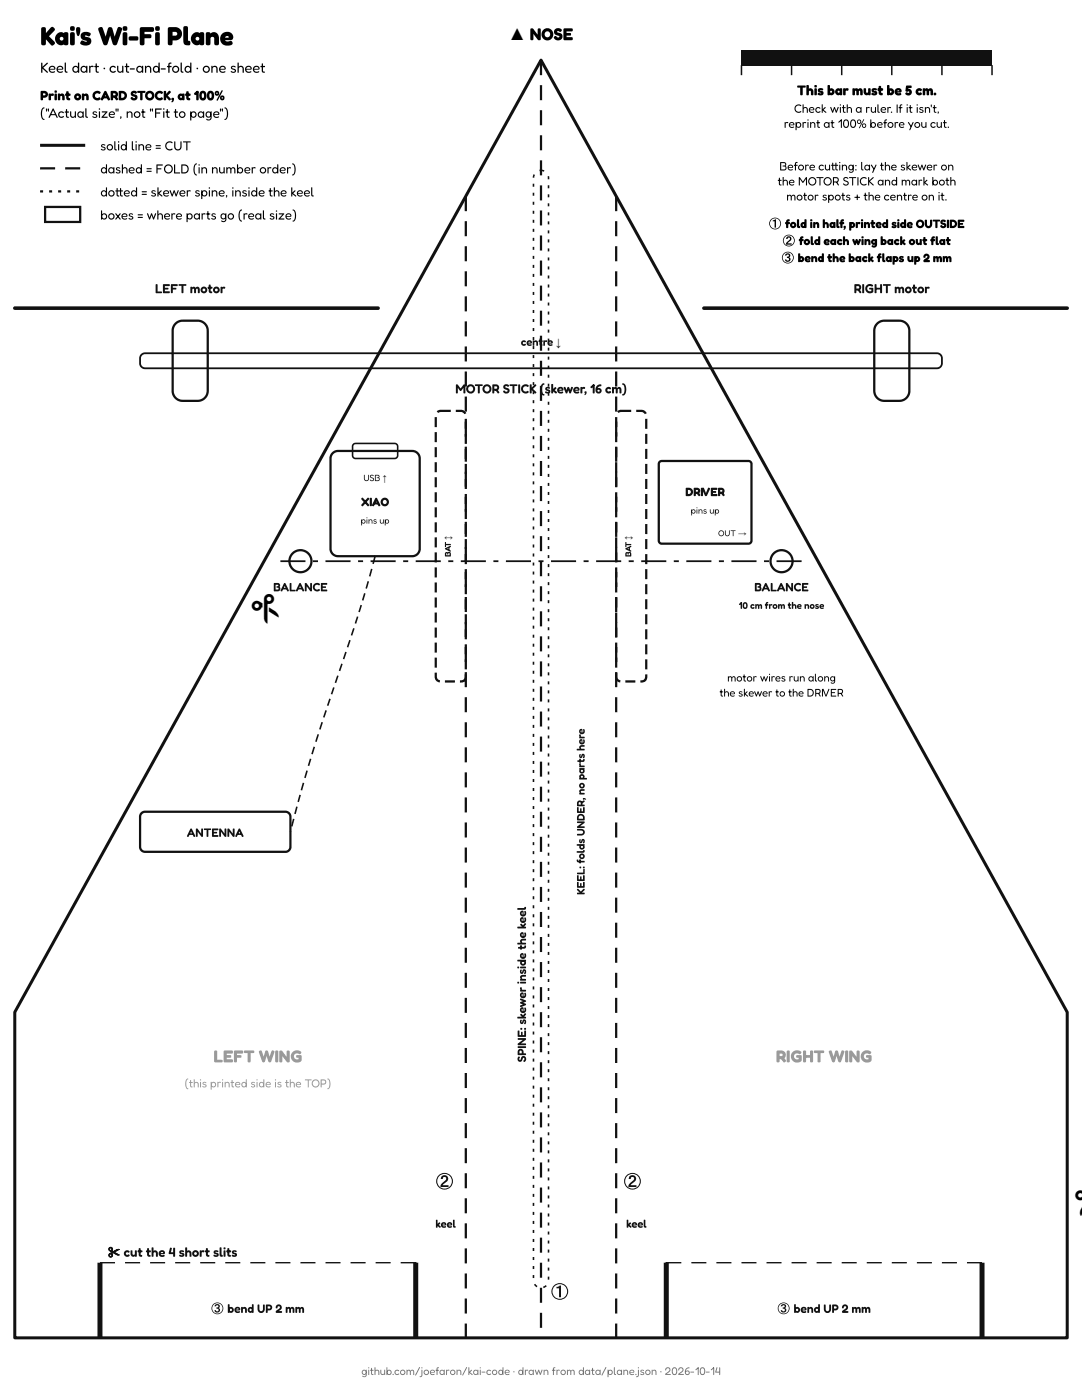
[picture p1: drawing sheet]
<svg xmlns="http://www.w3.org/2000/svg" width="216mm" height="279mm" viewBox="0 0 216 279" stroke-linecap="round" stroke-linejoin="round" font-family="sans-serif">
<path d="M8 29h9" fill="none" stroke="#111" stroke-width=".6"/>
<g fill="#111">
<path d="M8 33.4h3v.4h-3zM13 33.4h3v.4h-3z"/>
<path d="M8 38h.6v.4h-.6zM9.8 38h.6v.4h-.6zM11.6 38h.6v.4h-.6zM13.4 38h.6v.4h-.6zM15.2 38h.6v.4h-.6z"/>
</g>
<path d="M9 41.3h7v3h-7z" fill="none" stroke="#111" stroke-width=".45"/>
<path d="M147.9 10h50v3h-50z" fill="#111"/>
<path d="M147.9 13v2M157.9 13v2M167.9 13v2M177.9 13v2M187.9 13v2M197.9 13v2" fill="none" stroke="#111" stroke-width=".3"/>
<path d="M107.9 12l105 190v65h-209.9v-65z" fill="none" stroke="#111" stroke-width=".6"/>
<path d="M20 252v15M83 252v15M132.9 252v15M195.9 252v15" fill="none" stroke="#111" stroke-width="1" stroke-linecap="butt"/>
<g fill="#111">
<path d="M107.7 12h.5v3h-.5zM107.7 17h.5v3h-.5zM107.7 22h.5v3h-.5zM107.7 27h.5v3h-.5zM107.7 32h.5v3h-.5zM107.7 37h.5v3h-.5zM107.7 42h.5v3h-.5zM107.7 47h.5v3h-.5zM107.7 52h.5v3h-.5zM107.7 57h.5v3h-.5zM107.7 62h.5v3h-.5zM107.7 67h.5v3h-.5zM107.7 72h.5v3h-.5zM107.7 77h.5v3h-.5zM107.7 82h.5v3h-.5zM107.7 87h.5v3h-.5zM107.7 92h.5v3h-.5zM107.7 97h.5v3h-.5zM107.7 102h.5v3h-.5zM107.7 107h.5v3h-.5zM107.7 112h.5v3h-.5zM107.7 117h.5v3h-.5zM107.7 122h.5v3h-.5zM107.7 127h.5v3h-.5zM107.7 132h.5v3h-.5zM107.7 137h.5v3h-.5zM107.7 142h.5v3h-.5zM107.7 147h.5v3h-.5zM107.7 152h.5v3h-.5zM107.7 157h.5v3h-.5zM107.7 162h.5v3h-.5zM107.7 167h.5v3h-.5zM107.7 172h.5v3h-.5zM107.7 177h.5v3h-.5zM107.7 182h.5v3h-.5zM107.7 187h.5v3h-.5zM107.7 192h.5v3h-.5zM107.7 197h.5v3h-.5zM107.7 202h.5v3h-.5zM107.7 207h.5v3h-.5zM107.7 212h.5v3h-.5zM107.7 217h.5v3h-.5zM107.7 222h.5v3h-.5zM107.7 227h.5v3h-.5zM107.7 232h.5v3h-.5zM107.7 237h.5v3h-.5zM107.7 242h.5v3h-.5zM107.7 247h.5v3h-.5zM107.7 252h.5v3h-.5zM107.7 257h.5v3h-.5zM107.7 262h.5v3h-.5z"/>
<path d="M92.7 39.1h.5v3h-.5zM92.7 44.1h.5v3h-.5zM92.7 49.1h.5v3h-.5zM92.7 54.1h.5v3h-.5zM92.7 59.1h.5v3h-.5zM92.7 64.1h.5v3h-.5zM92.7 69.1h.5v3h-.5zM92.7 74.1h.5v3h-.5zM92.7 79.1h.5v3h-.5zM92.7 84.1h.5v3h-.5zM92.7 89.1h.5v3h-.5zM92.7 94.1h.5v3h-.5zM92.7 99.1h.5v3h-.5zM92.7 104.1h.5v3h-.5zM92.7 109.1h.5v3h-.5zM92.7 114.1h.5v3h-.5zM92.7 119.1h.5v3h-.5zM92.7 124.1h.5v3h-.5zM92.7 129.1h.5v3h-.5zM92.7 134.1h.5v3h-.5zM92.7 139.1h.5v3h-.5zM92.7 144.1h.5v3h-.5zM92.7 149.1h.5v3h-.5zM92.7 154.1h.5v3h-.5zM92.7 159.1h.5v3h-.5zM92.7 164.1h.5v3h-.5zM92.7 169.1h.5v3h-.5zM92.7 174.1h.5v3h-.5zM92.7 179.1h.5v3h-.5zM92.7 184.1h.5v3h-.5zM92.7 189.1h.5v3h-.5zM92.7 194.1h.5v3h-.5zM92.7 199.1h.5v3h-.5zM92.7 204.1h.5v3h-.5zM92.7 209.1h.5v3h-.5zM92.7 214.1h.5v3h-.5zM92.7 219.1h.5v3h-.5zM92.7 224.1h.5v3h-.5zM92.7 229.1h.5v3h-.5zM92.7 234.1h.5v3h-.5zM92.7 239.1h.5v3h-.5zM92.7 244.1h.5v3h-.5zM92.7 249.1h.5v3h-.5zM92.7 254.1h.5v3h-.5zM92.7 259.1h.5v3h-.5zM92.7 264.1h.5v2.9h-.5z"/>
<path d="M122.7 39.1h.5v3h-.5zM122.7 44.1h.5v3h-.5zM122.7 49.1h.5v3h-.5zM122.7 54.1h.5v3h-.5zM122.7 59.1h.5v3h-.5zM122.7 64.1h.5v3h-.5zM122.7 69.1h.5v3h-.5zM122.7 74.1h.5v3h-.5zM122.7 79.1h.5v3h-.5zM122.7 84.1h.5v3h-.5zM122.7 89.1h.5v3h-.5zM122.7 94.1h.5v3h-.5zM122.7 99.1h.5v3h-.5zM122.7 104.1h.5v3h-.5zM122.7 109.1h.5v3h-.5zM122.7 114.1h.5v3h-.5zM122.7 119.1h.5v3h-.5zM122.7 124.1h.5v3h-.5zM122.7 129.1h.5v3h-.5zM122.7 134.1h.5v3h-.5zM122.7 139.1h.5v3h-.5zM122.7 144.1h.5v3h-.5zM122.7 149.1h.5v3h-.5zM122.7 154.1h.5v3h-.5zM122.7 159.1h.5v3h-.5zM122.7 164.1h.5v3h-.5zM122.7 169.1h.5v3h-.5zM122.7 174.1h.5v3h-.5zM122.7 179.1h.5v3h-.5zM122.7 184.1h.5v3h-.5zM122.7 189.1h.5v3h-.5zM122.7 194.1h.5v3h-.5zM122.7 199.1h.5v3h-.5zM122.7 204.1h.5v3h-.5zM122.7 209.1h.5v3h-.5zM122.7 214.1h.5v3h-.5zM122.7 219.1h.5v3h-.5zM122.7 224.1h.5v3h-.5zM122.7 229.1h.5v3h-.5zM122.7 234.1h.5v3h-.5zM122.7 239.1h.5v3h-.5zM122.7 244.1h.5v3h-.5zM122.7 249.1h.5v3h-.5zM122.7 254.1h.5v3h-.5zM122.7 259.1h.5v3h-.5zM122.7 264.1h.5v2.9h-.5z"/>
<path d="M109.3 35.2l.3-.1v.7h-.3zM109.3 37h.3v.6h-.3zM109.3 38.8h.3v.6h-.3zM109.3 40.6h.3v.6h-.3zM109.3 42.4h.3v.6h-.3zM109.3 44.2h.3v.6h-.3zM109.3 46h.3v.6h-.3zM109.3 47.8h.3v.6h-.3zM109.3 49.6h.3v.6h-.3zM109.3 51.4h.3v.6h-.3zM109.3 53.2h.3v.6h-.3zM109.3 55h.3v.6h-.3zM109.3 56.8h.3v.6h-.3zM109.3 58.6h.3v.6h-.3zM109.3 60.4h.3v.6h-.3zM109.3 62.2h.3v.6h-.3zM109.3 64h.3v.6h-.3zM109.3 65.8h.3v.6h-.3zM109.3 67.6h.3v.6h-.3zM109.3 69.4h.3v.6h-.3zM109.3 71.2h.3v.6h-.3zM109.3 73h.3v.6h-.3zM109.3 74.8h.3v.6h-.3zM109.3 76.6h.3v.6h-.3zM109.3 78.4h.3v.6h-.3zM109.3 80.2h.3v.6h-.3zM109.3 82h.3v.6h-.3zM109.3 83.8h.3v.6h-.3zM109.3 85.6h.3v.6h-.3zM109.3 87.4h.3v.6h-.3zM109.3 89.2h.3v.6h-.3zM109.3 91h.3v.6h-.3zM109.3 92.8h.3v.6h-.3zM109.3 94.6h.3v.6h-.3zM109.3 96.4h.3v.6h-.3zM109.3 98.2h.3v.6h-.3zM109.3 100h.3v.6h-.3zM109.3 101.8h.3v.6h-.3zM109.3 103.6h.3v.6h-.3zM109.3 105.4h.3v.6h-.3zM109.3 107.2h.3v.6h-.3zM109.3 109h.3v.6h-.3zM109.3 110.8h.3v.6h-.3zM109.3 112.6h.3v.6h-.3zM109.3 114.4h.3v.6h-.3zM109.3 116.2h.3v.6h-.3zM109.3 118h.3v.6h-.3zM109.3 119.8h.3v.6h-.3zM109.3 121.6h.3v.6h-.3zM109.3 123.4h.3v.6h-.3zM109.3 125.2h.3v.6h-.3zM109.3 127h.3v.6h-.3zM109.3 128.8h.3v.6h-.3zM109.3 130.6h.3v.6h-.3zM109.3 132.4h.3v.6h-.3zM109.3 134.2h.3v.6h-.3zM109.3 136h.3v.6h-.3zM109.3 137.8h.3v.6h-.3zM109.3 139.6h.3v.6h-.3zM109.3 141.4h.3v.6h-.3zM109.3 143.2h.3v.6h-.3zM109.3 145h.3v.6h-.3zM109.3 146.8h.3v.6h-.3zM109.3 148.6h.3v.6h-.3zM109.3 150.4h.3v.6h-.3zM109.3 152.2h.3v.6h-.3zM109.3 154h.3v.6h-.3zM109.3 155.8h.3v.6h-.3zM109.3 157.6h.3v.6h-.3zM109.3 159.4h.3v.6h-.3zM109.3 161.2h.3v.6h-.3zM109.3 163h.3v.6h-.3zM109.3 164.8h.3v.6h-.3zM109.3 166.6h.3v.6h-.3zM109.3 168.4h.3v.6h-.3zM109.3 170.2h.3v.6h-.3zM109.3 172h.3v.6h-.3zM109.3 173.8h.3v.6h-.3zM109.3 175.6h.3v.6h-.3zM109.3 177.4h.3v.6h-.3zM109.3 179.2h.3v.6h-.3zM109.3 181h.3v.6h-.3zM109.3 182.8h.3v.6h-.3zM109.3 184.6h.3v.6h-.3zM109.3 186.4h.3v.6h-.3zM109.3 188.2h.3v.6h-.3zM109.3 190h.3v.6h-.3zM109.3 191.8h.3v.6h-.3zM109.3 193.6h.3v.6h-.3zM109.3 195.4h.3v.6h-.3zM109.3 197.2h.3v.6h-.3zM109.3 199h.3v.6h-.3zM109.3 200.8h.3v.6h-.3zM109.3 202.6h.3v.6h-.3zM109.3 204.4h.3v.6h-.3zM109.3 206.2h.3v.6h-.3zM109.3 208h.3v.6h-.3zM109.3 209.8h.3v.6h-.3zM109.3 211.6h.3v.6h-.3zM109.3 213.4h.3v.6h-.3zM109.3 215.2h.3v.6h-.3zM109.3 217h.3v.6h-.3zM109.3 218.8h.3v.6h-.3zM109.3 220.6h.3v.6h-.3zM109.3 222.4h.3v.6h-.3zM109.3 224.2h.3v.6h-.3zM109.3 226h.3v.6h-.3zM109.3 227.8h.3v.6h-.3zM109.3 229.6h.3v.6h-.3zM109.3 231.4h.3v.6h-.3zM109.3 233.2h.3v.6h-.3zM109.3 235h.3v.6h-.3zM109.3 236.8h.3v.6h-.3zM109.3 238.6h.3v.6h-.3zM109.3 240.4h.3v.6h-.3zM109.3 242.2h.3v.6h-.3zM109.3 244h.3v.6h-.3zM109.3 245.8h.3v.6h-.3zM109.3 247.6h.3v.6h-.3zM109.3 249.4h.3v.6h-.3zM109.3 251.2h.3v.6h-.3zM109.3 253h.3v.6h-.3zM109.3 254.8h.3v.6h-.3zM108.4 256.8l.5-.3 .2 .2-.6 .4zM106.5 256.4l.3-.2 .4 .4-.1 .3zM106.3 254.5h.3v.6h-.3zM106.3 252.7h.3v.6h-.3zM106.3 250.9h.3v.6h-.3zM106.3 249.1h.3v.6h-.3zM106.3 247.3h.3v.6h-.3zM106.3 245.5h.3v.6h-.3zM106.3 243.7h.3v.6h-.3zM106.3 241.9h.3v.6h-.3zM106.3 240.1h.3v.6h-.3zM106.3 238.3h.3v.6h-.3zM106.3 236.5h.3v.6h-.3zM106.3 234.7h.3v.6h-.3zM106.3 232.9h.3v.6h-.3zM106.3 231.1h.3v.6h-.3zM106.3 229.3h.3v.6h-.3zM106.3 227.5h.3v.6h-.3zM106.3 225.7h.3v.6h-.3zM106.3 223.9h.3v.6h-.3zM106.3 222.1h.3v.6h-.3zM106.3 220.3h.3v.6h-.3zM106.3 218.5h.3v.6h-.3zM106.3 216.7h.3v.6h-.3zM106.3 214.9h.3v.6h-.3zM106.3 213.1h.3v.6h-.3zM106.3 211.3h.3v.6h-.3zM106.3 209.5h.3v.6h-.3zM106.3 207.7h.3v.6h-.3zM106.3 205.9h.3v.6h-.3zM106.3 204.1h.3v.6h-.3zM106.3 202.3h.3v.6h-.3zM106.3 200.5h.3v.6h-.3zM106.3 198.7h.3v.6h-.3zM106.3 196.9h.3v.6h-.3zM106.3 195.1h.3v.6h-.3zM106.3 193.3h.3v.6h-.3zM106.3 191.5h.3v.6h-.3zM106.3 189.7h.3v.6h-.3zM106.3 187.9h.3v.6h-.3zM106.3 186.1h.3v.6h-.3zM106.3 184.3h.3v.6h-.3zM106.3 182.5h.3v.6h-.3zM106.3 180.7h.3v.6h-.3zM106.3 178.9h.3v.6h-.3zM106.3 177.1h.3v.6h-.3zM106.3 175.3h.3v.6h-.3zM106.3 173.5h.3v.6h-.3zM106.3 171.7h.3v.6h-.3zM106.3 169.9h.3v.6h-.3zM106.3 168.1h.3v.6h-.3zM106.3 166.3h.3v.6h-.3zM106.3 164.5h.3v.6h-.3zM106.3 162.7h.3v.6h-.3zM106.3 160.9h.3v.6h-.3zM106.3 159.1h.3v.6h-.3zM106.3 157.3h.3v.6h-.3zM106.3 155.5h.3v.6h-.3zM106.3 153.7h.3v.6h-.3zM106.3 151.9h.3v.6h-.3zM106.3 150.1h.3v.6h-.3zM106.3 148.3h.3v.6h-.3zM106.3 146.5h.3v.6h-.3zM106.3 144.7h.3v.6h-.3zM106.3 142.9h.3v.6h-.3zM106.3 141.1h.3v.6h-.3zM106.3 139.3h.3v.6h-.3zM106.3 137.5h.3v.6h-.3zM106.3 135.7h.3v.6h-.3zM106.3 133.9h.3v.6h-.3zM106.3 132.1h.3v.6h-.3zM106.3 130.3h.3v.6h-.3zM106.3 128.5h.3v.6h-.3zM106.3 126.7h.3v.6h-.3zM106.3 124.9h.3v.6h-.3zM106.3 123.1h.3v.6h-.3zM106.3 121.3h.3v.6h-.3zM106.3 119.5h.3v.6h-.3zM106.3 117.7h.3v.6h-.3zM106.3 115.9h.3v.6h-.3zM106.3 114.1h.3v.6h-.3zM106.3 112.3h.3v.6h-.3zM106.3 110.5h.3v.6h-.3zM106.3 108.7h.3v.6h-.3zM106.3 106.9h.3v.6h-.3zM106.3 105.1h.3v.6h-.3zM106.3 103.3h.3v.6h-.3zM106.3 101.5h.3v.6h-.3zM106.3 99.7h.3v.6h-.3zM106.3 97.9h.3v.6h-.3zM106.3 96.1h.3v.6h-.3zM106.3 94.3h.3v.6h-.3zM106.3 92.5h.3v.6h-.3zM106.3 90.7h.3v.6h-.3zM106.3 88.9h.3v.6h-.3zM106.3 87.1h.3v.6h-.3zM106.3 85.3h.3v.6h-.3zM106.3 83.5h.3v.6h-.3zM106.3 81.7h.3v.6h-.3zM106.3 79.9h.3v.6h-.3zM106.3 78.1h.3v.6h-.3zM106.3 76.3h.3v.6h-.3zM106.3 74.5h.3v.6h-.3zM106.3 72.7h.3v.6h-.3zM106.3 70.9h.3v.6h-.3zM106.3 69.1h.3v.6h-.3zM106.3 67.3h.3v.6h-.3zM106.3 65.5h.3v.6h-.3zM106.3 63.7h.3v.6h-.3zM106.3 61.9h.3v.6h-.3zM106.3 60.1h.3v.6h-.3zM106.3 58.3h.3v.6h-.3zM106.3 56.5h.3v.6h-.3zM106.3 54.7h.3v.6h-.3zM106.3 52.9h.3v.6h-.3zM106.3 51.1h.3v.6h-.3zM106.3 49.3h.3v.6h-.3zM106.3 47.5h.3v.6h-.3zM106.3 45.7h.3v.6h-.3zM106.3 43.9h.3v.6h-.3zM106.3 42.1h.3v.6h-.3zM106.3 40.3h.3v.6h-.3zM106.3 38.5h.3v.6h-.3zM106.3 36.7h.3v.6h-.3zM106.5 34.8l.2 .1-.1 .6h-.3zM107.6 33.9l1 .1-.1 .3-.8-.1z"/>
</g>
<path d="M28.2 70.8l.8-.3h157.9a1 1 0 0 1 1 1v1a1 1 0 0 1-1 1h-157.9a1 1 0 0 1-1-1v-1.2z" fill="none" stroke="#111" stroke-width=".36"/>
<path d="M35 64.6a2 2 0 0 1 1.5-.6h3a2 2 0 0 1 2 2v12a2 2 0 0 1-2 2h-3a2 2 0 0 1-2-2v-12a2 2 0 0 1 .5-1.4zM175 64.6a2 2 0 0 1 1.4-.6h3a2 2 0 0 1 2 2v12a2 2 0 0 1-2 2h-3a2 2 0 0 1-2-2v-12a2 2 0 0 1 .6-1.4zM66.4 90.4l.5-.3 .6-.1h14.8a1.5 1.5 0 0 1 1.5 1.5v18a1.5 1.5 0 0 1-1.5 1.5h-14.8a1.5 1.5 0 0 1-1.5-1.5v-18l.1-.6zM131.6 92.2l.4-.2h17.3a.6 .6 0 0 1 .6 .6v15.3a.6 .6 0 0 1-.6 .6h-17.3a.6 .6 0 0 1-.6-.6v-15.3z" fill="none" stroke="#111" stroke-width=".45"/>
<path d="M3 61.5h72.5M140.4 61.5h72.5" fill="none" stroke="#111" stroke-width=".72"/>
<path d="M70.5 88.7l.5-.2h7.8a.6 .6 0 0 1 .6 .6v1.8a.6 .6 0 0 1-.6 .6h-7.8a.6 .6 0 0 1-.6-.6v-1.8z" fill="none" stroke="#111" stroke-width=".31"/>
<g fill="#111">
<path d="M91 81.8a1.75 1.75 0 0 1 2.1 .7l-.5 .2-.4-.4-1.2-.1zM92.7 83.6h.5v2h-.5zM92.7 86.6h.5v2h-.5zM92.7 89.6h.5v2h-.5zM92.7 92.6h.5v2h-.5zM92.7 95.6h.5v2h-.5zM92.7 98.6h.5v2h-.5zM92.7 101.6h.5v2h-.5zM92.7 104.6h.5v2h-.5zM92.7 107.6h.5v2h-.5zM92.7 110.6h.5v2h-.5zM92.7 113.6h.5v2h-.5zM92.7 116.6h.5v2h-.5zM92.7 119.6h.5v2h-.5zM92.7 122.6h.5v2h-.5zM92.7 125.6h.5v2h-.5zM92.7 128.6h.5v2h-.5zM92.7 131.6h.5v2h-.5zM92.7 134.6h.5a1.24 1.24 0 0 1-1.4 1.6v-.4a.84 .84 0 0 0 .8-.3 .84 .84 0 0 0 .1-.9zM88.8 135.8h2v.4h-2zM86.7 134.2h.5v.8a.7 .7 0 0 0 .6 .8l-.1 .4a1.11 1.11 0 0 1-1-1.2zM86.7 131.2h.5v2h-.5zM86.7 128.2h.5v2h-.5zM86.7 125.2h.5v2h-.5zM86.7 122.2h.5v2h-.5zM86.7 119.2h.5v2h-.5zM86.7 116.2h.5v2h-.5zM86.7 113.2h.5v2h-.5zM86.7 110.2h.5v2h-.5zM86.7 107.2h.5v2h-.5zM86.7 104.2h.5v2h-.5zM86.7 101.2h.5v2h-.5zM86.7 98.2h.5v2h-.5zM86.7 95.2h.5v2h-.5zM86.7 92.2h.5v2h-.5zM86.7 89.2h.5v2h-.5zM86.7 86.2h.5v2h-.5zM86.7 83.2h.5v2h-.5zM87.1 82.1l.9-.3h2v.4h-2l-.6 .2z"/>
<path d="M126.9 81.8a1.75 1.75 0 0 1 2.2 .7l-.5 .2-.4-.4-1.3-.1zM128.7 83.6h.5v2h-.5zM128.7 86.6h.5v2h-.5zM128.7 89.6h.5v2h-.5zM128.7 92.6h.5v2h-.5zM128.7 95.6h.5v2h-.5zM128.7 98.6h.5v2h-.5zM128.7 101.6h.5v2h-.5zM128.7 104.6h.5v2h-.5zM128.7 107.6h.5v2h-.5zM128.7 110.6h.5v2h-.5zM128.7 113.6h.5v2h-.5zM128.7 116.6h.5v2h-.5zM128.7 119.6h.5v2h-.5zM128.7 122.6h.5v2h-.5zM128.7 125.6h.5v2h-.5zM128.7 128.6h.5v2h-.5zM128.7 131.6h.5v2h-.5zM128.7 134.6h.5a1.24 1.24 0 0 1-1.4 1.6v-.4a.84 .84 0 0 0 .8-.3 .84 .84 0 0 0 .1-.9zM124.8 135.8h2v.4h-2zM122.7 134.2h.5v.8a.7 .7 0 0 0 .6 .8l-.1 .4a1.11 1.11 0 0 1-1-1.2zM122.7 131.2h.5v2h-.5zM122.7 128.2h.5v2h-.5zM122.7 125.2h.5v2h-.5zM122.7 122.2h.5v2h-.5zM122.7 119.2h.5v2h-.5zM122.7 116.2h.5v2h-.5zM122.7 113.2h.5v2h-.5zM122.7 110.2h.5v2h-.5zM122.7 107.2h.5v2h-.5zM122.7 104.2h.5v2h-.5zM122.7 101.2h.5v2h-.5zM122.7 98.2h.5v2h-.5zM122.7 95.2h.5v2h-.5zM122.7 92.2h.5v2h-.5zM122.7 89.2h.5v2h-.5zM122.7 86.2h.5v2h-.5zM122.7 83.2h.5v2h-.5zM123.1 82.1l.8-.3h2v.4h-2l-.5 .2z"/>
</g>
<path d="M28.2 162.3l.8-.3h28a1 1 0 0 1 1 1v6a1 1 0 0 1-1 1h-28a1 1 0 0 1-1-1v-6z" fill="none" stroke="#111" stroke-width=".45"/>
<g fill="#111">
<path d="M74.7 111h.3l-.4 1.6-.3-.1zM74 113.5l.3 .1-.4 1.5-.3-.1zM73.3 116l.3 .1-.4 1.4-.3-.1zM72.6 118.4l.3 .1-.4 1.4-.3-.1zM71.9 120.7l.3 .1-.4 1.4-.3-.1zM71.2 123l.3 .1-.4 1.4-.3-.1zM70.5 125.3l.3 .1-.5 1.5-.3-.1zM69.7 127.7l.3 .1-.5 1.4-.3-.1zM68.9 130.1l.3 .1-.5 1.4-.3-.1zM68.1 132.4l.3 .1-.5 1.4-.3-.1zM67.3 134.8l.3 .1-.5 1.4-.3-.1zM66.5 137.1l.3 .1-.5 1.4-.3-.1zM65.7 139.4l.3 .1-.5 1.4-.3-.1zM64.9 141.7l.3 .1-.4 1.4-.3-.1zM64.1 144.1l.3 .1-.4 1.4-.3-.1zM63.4 146.5l.3 .1-.5 1.5-.3-.1zM62.6 149l.3 .1-.5 1.5-.3-.1zM61.8 151.4l.3 .1-.4 1.4-.3-.1zM61.1 153.8h.3l-.4 1.5-.3-.1zM60.4 156.2l.3 .1-.4 1.5-.3-.1zM59.7 158.6l.3 .1-.3 1.4-.3-.1zM59.1 161h.3l-.4 1.5-.3-.1zM58.5 163.4l.3 .1-.4 1.5-.3-.1zM57.8 165.9l.3 .1z"/>
<path d="M56 111.8h5v.4h-5zM62.5 111.8h1v.4h-1zM65 111.8h5v.4h-5zM71.5 111.8h1v.4h-1zM74 111.8h5v.4h-5zM80.5 111.8h1v.4h-1zM83 111.8h5v.4h-5zM89.5 111.8h1v.4h-1zM92 111.8h5v.4h-5zM98.5 111.8h1v.4h-1zM101 111.8h5v.4h-5zM107.5 111.8h.9v.4h-.9zM109.9 111.8h5v.4h-5zM116.4 111.8h1v.4h-1zM118.9 111.8h5v.4h-5zM125.4 111.8h1v.4h-1zM127.9 111.8h5v.4h-5zM134.4 111.8h1v.4h-1zM136.9 111.8h5v.4h-5zM143.4 111.8h1v.4h-1zM145.9 111.8h5v.4h-5zM152.4 111.8h1v.4h-1zM154.9 111.8h5v.4h-5z"/>
</g>
<g fill="none" stroke="#111" stroke-width=".45">
<circle cx="59.9" cy="112" r="2.2"/>
<circle cx="155.9" cy="112" r="2.2"/>
</g>
<g fill="#111">
<path d="M75 251.9h3v.2h-3zM70 251.9h3v.2h-3zM65 251.9h3v.2h-3zM60 251.9h3v.2h-3zM55 251.9h3v.2h-3zM50 251.9h3v.2h-3zM45 251.9h3v.2h-3zM40 251.9h3v.2h-3zM35 251.9h3v.2h-3zM30 251.9h3v.2h-3zM25 251.9h3v.2h-3zM20 251.9h3v.2h-3zM19.8 254h.3v3h-.3zM19.8 259h.3v3h-.3zM19.8 264h.3v3h-.3zM22 266.9h3v.2h-3zM27 266.9h3v.2h-3zM32 266.9h3v.2h-3zM37 266.9h3v.2h-3zM42 266.9h3v.2h-3zM47 266.9h3v.2h-3zM52 266.9h3v.2h-3zM57 266.9h3v.2h-3zM62 266.9h3v.2h-3zM67 266.9h3v.2h-3zM72 266.9h3v.2h-3zM77 266.9h3v.2h-3zM82.8 265h.3v2.1h-1.1v-.2h1v.1h-.2zM82.8 260h.3v3h-.3zM82.8 255h.3v3h-.3zM80 251.9h3.1v1.1h-.3v-1h.2v.1h-3z"/>
<path d="M137.9 251.9h3v.2h-3zM142.9 251.9h3v.2h-3zM147.9 251.9h3v.2h-3zM152.9 251.9h3v.2h-3zM157.9 251.9h3v.2h-3zM162.9 251.9h3v.2h-3zM167.9 251.9h3v.2h-3zM172.9 251.9h3v.2h-3zM177.9 251.9h3v.2h-3zM182.9 251.9h3v.2h-3zM187.9 251.9h3v.2h-3zM192.9 251.9h3v.2h-3zM195.8 254h.3v3h-.3zM195.8 259h.3v3h-.3zM195.8 264h.3v3h-.3zM190.9 266.9h3v.2h-3zM185.9 266.9h3v.2h-3zM180.9 266.9h3v.2h-3zM175.9 266.9h3v.2h-3zM170.9 266.9h3v.2h-3zM165.9 266.9h3v.2h-3zM160.9 266.9h3v.2h-3zM155.9 266.9h3v.2h-3zM150.9 266.9h3v.2h-3zM145.9 266.9h3v.2h-3zM140.9 266.9h3v.2h-3zM135.9 266.9h3v.2h-3zM132.8 265h.3v2h-.2v-.1h1v.2h-1.1zM132.8 260h.3v3h-.3zM132.8 255h.3v3h-.3zM132.8 251.9h3.1v.2h-3v-.1h.2v1h-.3z"/>
</g>
<g font-size="6">
<text x="50" y="120" transform="rotate(61 50 120)">✂</text>
<text x="215" y="237" transform="rotate(90 215 237)">✂</text>
</g>
<text font-size="5.2" x="8" y="9">Kai's Wi-Fi Plane</text>
<text font-size="3.4" x="101.6" y="8">▲ NOSE</text>
<g font-size="3.4" fill="#999">
<text x="42.6" y="212">LEFT WING</text>
<text x="154.8" y="212">RIGHT WING</text>
</g>
<g font-size="3.4" fill="#111">
<text x="87" y="237">②</text>
<text x="124.4" y="237">②</text>
<text x="109.9" y="259">①</text>
</g>
<text font-size="2.9" x="8" y="14.5">Keel dart · cut-and-fold · one sheet</text>
<text font-size="2.8" x="159" y="19">This bar must be 5 cm.</text>
<g font-size="2.7">
<text x="8" y="20">Print on CARD STOCK, at 100%</text>
<text x="8" y="23.5">(&quot;Actual size&quot;, not &quot;Fit to page&quot;)</text>
</g>
<g font-size="2.6">
<text x="20" y="30">solid line = CUT</text>
<text x="20" y="34.6">dashed = FOLD (in number order)</text>
<text x="20" y="39.2">dot</text>
<text x="23" y="39.2">ted = skewer spine, inside the keel</text>
<text x="20" y="43.8">boxes = where parts go (real size)</text>
</g>
<g font-size="2.6" fill="#111">
<text x="30.9" y="58.5">LEFT motor</text>
<text x="170.4" y="58.5">RIGHT motor</text>
<text x="90.9" y="78.5">MOTOR STICK</text>
<text x="107.7" y="78.5">(</text>
<text x="108.7" y="78.5">skewer, 16 cm)</text>
<text x="21.5" y="250.8">✂ cut the 4 short slits</text>
</g>
<g font-size="2.4">
<text x="158.4" y="22.5">Check with a ruler. If it isn't,</text>
<text x="156.4" y="25.5">reprint at 100% before you cut.</text>
<text x="155.5" y="34">Before cuting: lay the skewer on</text>
<text x="165.8" y="34">t</text>
<text x="155.1" y="37">the MOTOR STICK and mark both</text>
<text x="156.9" y="40">motor spots + the centre on it.</text>
<text x="153.4" y="45.5">① fold in half, printed side OUTSIDE</text>
<text x="156" y="52.3">③ bend the back fl aps up 2 mm</text>
<text x="156.2" y="48.9">② fold each wing back out fl at</text>
</g>
<g font-size="2.4" fill="#111">
<text x="72.1" y="101">XIAO</text>
<text x="136.8" y="99">DRIVER</text>
<text x="54.5" y="118">BALANCE</text>
<text x="150.5" y="118">BALANCE</text>
<text x="37.3" y="167">ANTENNA</text>
<text x="104.9" y="212" transform="rotate(-90 104.9 212)">SPINE: skewer inside the keel</text>
<text x="42.1" y="262">③ bend UP 2 mm</text>
<text x="155.1" y="262">③ bend UP 2 mm</text>
</g>
<text font-size="2.3" fill="#999" x="36.8" y="217">(this printed side is the TOP)</text>
<g font-size="2.2" fill="#111">
<text x="103.9" y="69">cent</text>
<text x="108.3" y="69">re ↓</text>
<text x="116.6" y="178.6" transform="rotate(-90 116.6 178.6)">KEEL: folds UNDER, no parts here</text>
<text x="86.9" y="245">keel</text>
<text x="124.9" y="245">keel</text>
</g>
<g font-size="2.2">
<text x="145.1" y="136">motor wires run along</text>
<text x="143.5" y="139">the skewer to the DRIVER</text>
</g>
<text font-size="2.2" fill="#777" x="72.1" y="274.4">github.com/joefaron/kai-code · drawn from data/plane.json · 2026-10-14</text>
<text font-size="1.9" fill="#111" x="147.4" y="121.5">10 cm from the nose</text>
<g font-size="1.8" fill="#111">
<text x="72.5" y="96">USB ↑</text>
<text x="72" y="104.5">pins up</text>
<text x="137.8" y="102.5">pins up</text>
</g>
<g font-size="1.7" fill="#111">
<text x="143.3" y="107">OUT →</text>
<text x="89.9" y="111.1" transform="rotate(-90 89.9 111.1)">BAT ↕</text>
<text x="125.9" y="111.1" transform="rotate(-90 125.9 111.1)">BAT ↕</text>
</g>
</svg>
